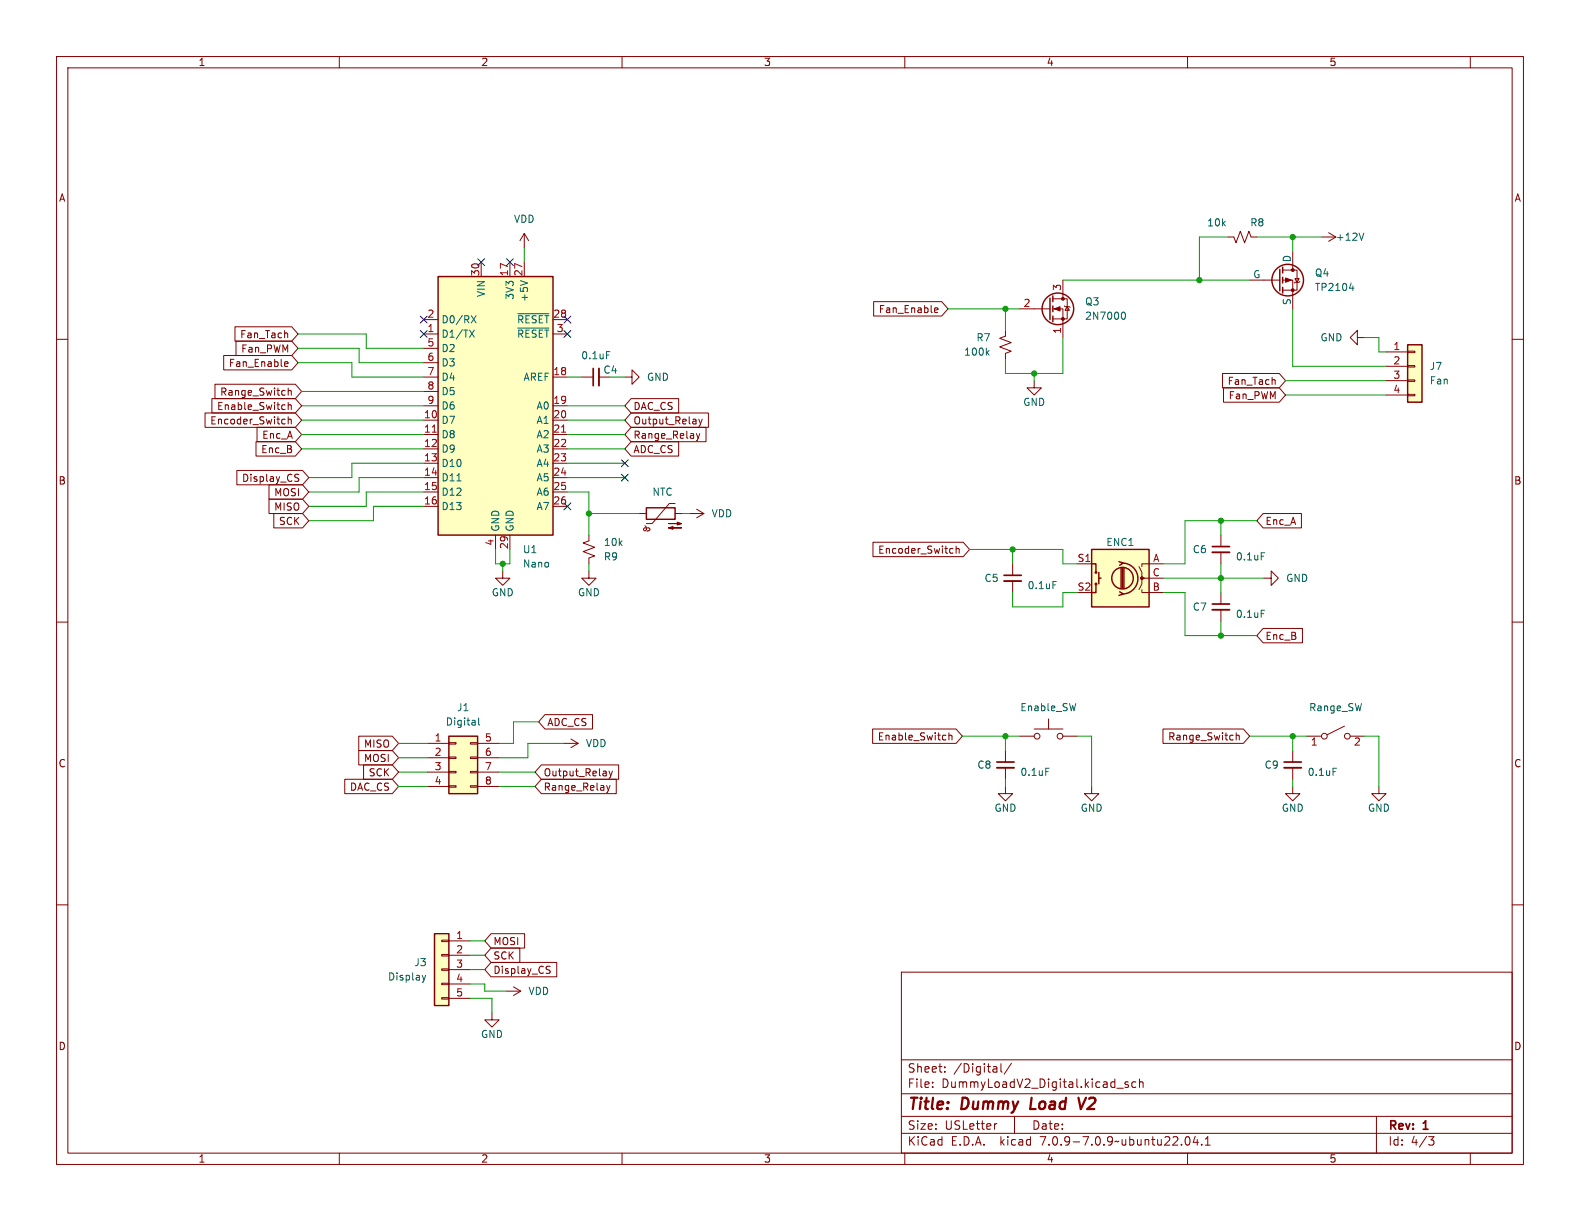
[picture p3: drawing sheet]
<svg xmlns="http://www.w3.org/2000/svg" width="279mm" height="216mm" viewBox="0 0 279 216" stroke-linecap="round" stroke-linejoin="round" font-family="sans-serif">
<g fill="none" stroke="#840000" stroke-width=".18">
<path d="M10 10h259.4v195.9h-259.4zM12 12h255.4v191.9h-255.4zM60 10v2M110 10v2M160 10v2M210 10v2M260 10v2M10 60h2M41.6 57.8h10l1.1 1.3-1.1 1.2h-10zM50.8 58.9l.1 .8M74.9 59.1h2.6M74.9 56.5h2.6"/>
<path d="M85.1 46.4v2.5M90.2 46.4v2.5M92.7 41.3l-.8 1.2M92.7 41.3v2.5M92.7 46.4v2.5M92.7 41.3l.8 1.2M97.8 59.1h2.5M97.8 56.5h2.5M154.5 53.3h12l1.1 1.3-1.1 1.3h-12zM165.3 55.2h.5M165.3 54.5l.4-.1 .2 .3-.6 .2M177.8 58.4v1l-1 .4 2 .8-2 .7 2 .8-1 .4v1"/>
<path d="M180.3 54.6h5.4M186.2 54.6h1.8v5.1M186.2 52.8h2.5v3.6h-2.5M188 49.5v3.3M188.2 54.1l.1 .1h.8l.1 .2M188.7 54.2l.4 .7h-.8zM217.2 41.9h1l.4 1 .7-2 .8 2 .8-2 .3 1h1M221 49.5h5.3M226.8 49.5h1.8v5.1M226.8 47.8h2.6v3.5h-2.6M228.6 44.5v3.3M229 49.3h.7l-.3 .6z"/>
<path d="M229.9 49.8l-.2 .1h-.7l-.1 .1M233.7 41.9h2.5M234.9 41.1l1.3 .8M236.2 41.9l-1.3 .8M240 59.7v-1.3l-1.2 1.3 1.2 1.3v-1.3h1.3M267.4 60h2M36.3 73h15.9l1.1 1.3-1.1 1.3h-15.9zM37.5 70.5h14.7l1.1 1.3-1.1 1.2h-14.7zM38 67.9h14.2l1.1 1.3-1.1 1.3h-14.2zM39.6 62.9h12l1.1 1.2-1.1 1.3h-12zM41.7 60.3h9.9l1.1 1.3-1.1 1.3h-9.9zM45.3 78.1h6.9l1.1 1.3-1.1 1.2h-6.9z"/>
<path d="M45.5 75.6h6.7l1.1 1.2-1.1 1.3h-6.7zM50.3 74.1l.1 .1M50.4 64.7h.5M50.4 64h.4l.1 .3-.6 .1M50.4 74.9l-.1 .1M51 68.6v1.3M51 71.2v1.2M51 73.7v1.3M51 69.2l.1-.2 .3 .1 .1 .8M51 71.7l.1-.1h.3l.1 .8M51 74.2l.1-.1 .3 .1 .1 .8M74.9 66.7h2.6"/>
<path d="M74.9 74.3h2.6M74.9 76.8h2.6M74.9 79.4h2.6M74.9 71.8h2.6M74.9 61.6h2.6M74.9 64.1h2.6M74.9 69.2h2.6M97.8 66.7h2.5M97.8 74.3h2.5M97.8 76.8h2.5M97.8 79.4h2.5M97.8 71.8h2.5"/>
<path d="M102.9 66.7h2M105.9 66.7h2M110.5 66.7h1.3v-1.3l1.2 1.3-1.2 1.2v-1.2M111.6 73h13.7v2.6h-13.7l-1.1-1.3zM111.6 70.5h8.4v2.5h-8.4l-1.1-1.2zM111.6 78.1h8.4v2.5h-8.4l-1.1-1.2zM111.6 75.6h13.2v2.5h-13.2l-1.1-1.3zM123.1 76.7l.3 .8M123.4 77.5l-.3 .4M123.6 74.1l.3 .9M123.8 76.7l-.4 .8M123.9 75l-.3 .4"/>
<path d="M124.2 74.1l-.3 .9M182.9 67.3v1.3h1.2l-1.2 1.3-1.3-1.3h1.3M216.2 66h10l1.1 1.3-1.1 1.3h-10zM216.4 68.6h9.8l1.1 1.3-1.1 1.2h-9.8zM225.4 67.2l.1 .8M245.1 62.2h3.8M245.1 64.8h3.8M245.1 67.3h3.8M245.1 69.9h3.8M248.9 69.7h1.3v.3h-1.3zM248.9 67.2h1.3v.2h-1.3zM248.9 64.6h1.3v.3h-1.3z"/>
<path d="M248.9 62.1h1.3v.3h-1.3zM41.9 83.2h11.6l1.1 1.3-1.1 1.2h-11.6zM47.6 88.3h5.9l1.1 1.2-1.1 1.3h-5.9zM47.6 85.7h5.9l1.1 1.3-1.1 1.3h-5.9zM48.4 90.8h5.1l1.1 1.3-1.1 1.2h-5.1zM52.4 84.5l.3 .1 .1 .3-.2 .2h-.3M52.4 83.9h.4M74.9 81.9h2.6M74.9 84.5h2.6M74.9 87h2.6M74.9 89.5h2.6M87.6 94.6v2.6"/>
<path d="M90.2 94.6v2.6M97.8 81.9h2.5M97.8 84.5h2.5M97.8 87h2.5M97.8 89.5h2.5M104.1 94.6v1l-1 .4 2.1 .8-2.1 .7 2.1 .8-1.1 .4v1M113 90.8h1.3M114 93l.3 .2v.3l-.1 .3h-.3l-.1-.2 .2-.2 .7-.1 .2 .2v.3l-.5 .2M119.4 89h-1l-3.1 3.6h-1M119.4 90.8h1.2M121.9 90.8h2.6M123.2 90l1.3 .8"/>
<path d="M124.5 90.8l-1.3 .8M154.4 95.9h15.9l1.1 1.3-1.1 1.2h-15.9zM168.4 97h.1M168.5 97.8h-.1M169.1 96.6v1.2M169.1 97.1l.2-.1h.3v.8M179.1 99.7v2M190.5 99.7h2.5M205.7 99.7h-3.8v.5M215.9 94.6v2M215.9 97.7v2M223.4 90.8h6.7v2.5h-6.7l-1.2-1.2z"/>
<path d="M10 110h2M88.9 101v1.2h1.3l-1.3 1.3-1.3-1.3h1.3M104.1 101v1.2h1.3l-1.3 1.3-1.2-1.3h1.2M179.1 102.7v2.1M201.4 100.2l.5 1v1h.5M201.9 104.3v.5h3.8M205.7 102.2h-3.8v1.1l-.5 1M215.9 104.8v2M215.9 107.8v2.1M223.4 111.1h6.9v2.6h-6.9l-1.2-1.3zM223.5 102.2h1.3v-1.2l1.3 1.2-1.3 1.3v-1.3M267.4 110h2"/>
<path d="M61 137.8h8.4l1.1 1.3-1.1 1.2h-8.4zM63.4 130.2h6l1.1 1.2-1.1 1.3h-6zM63.4 132.7h6l1.1 1.3-1.1 1.3h-6zM64.3 135.3h5.1l1.1 1.2-1.1 1.3h-5.1zM75.6 131.4h3.8M75.6 134h3.8M75.6 136.5h3.8M75.6 139.1h3.8M79.4 138.9h1.2v.3h-1.2zM79.4 136.4h1.2v.3h-1.2zM79.4 133.9h1.2v.2h-1.2zM79.4 131.3h1.2v.3h-1.2z"/>
<path d="M83.2 138.9h1.3v.3h-1.3zM83.2 136.4h1.3v.3h-1.3zM83.2 133.9h1.3v.2h-1.3zM83.2 131.3h1.3v.3h-1.3zM84.5 131.4h3.8M84.5 134h3.8M84.5 136.5h3.8M84.5 139.1h3.8M95.7 137.8h13.3v2.5h-13.3l-1.1-1.2zM95.7 135.3h13.7v2.5h-13.7l-1.1-1.3zM96.4 126.4h8.4v2.5h-8.4l-1.2-1.3zM99.7 131.4h2.5"/>
<path d="M101 130.7l1.2 .7M102.2 131.4l-1.2 .8M107.3 138.9l.3 .8M107.6 139.7l-.3 .5M107.7 136.3l.3 .9M107.9 138.9l-.3 .8M108 137.2l-.3 .4M108.3 136.3l-.3 .9M154.3 128.9h14.8l1.1 1.3-1.1 1.2h-14.8zM167.8 130.1l.2-.1 .3 .1v.7M167.8 129.6v1.2M177.8 139.1v1.2h1.3l-1.3 1.3-1.3-1.3h1.3"/>
<path d="M177.8 132.7v2M177.8 135.8v2M180.3 130.2h2.6M182.9 128.9h5.1M185.4 127.1v1.8M188 130.2h2.5M193 139.1v1.2h1.3l-1.3 1.3-1.2-1.3h1.2M205.7 128.9h14.2l1.1 1.3-1.1 1.2h-14.2zM218.6 129.6v1.2M218.6 130.1l.2-.1 .3 .1v.7M228.6 139.1v1.2h1.3l-1.3 1.3-1.3-1.3h1.3M228.6 132.7v2"/>
<path d="M228.6 135.8v2M231.1 130.2h2.6M237.7 128.4l-3 1.5M238.8 130.2h2.5M243.8 139.1v1.2h1.3l-1.3 1.3-1.2-1.3h1.2M10 160h2M267.4 160h2M78.1 176.4h1.3v.3h-1.3zM78.1 173.9h1.3v.2h-1.3zM78.1 171.3h1.3v.3h-1.3zM78.1 168.8h1.3v.2h-1.3zM78.1 166.2h1.3v.3h-1.3z"/>
<path d="M79.4 166.4h3.8M79.4 168.9h3.8M79.4 171.5h3.8M79.4 174h3.8M79.4 176.5h3.8M86.8 165.1h6v2.5h-6l-1.1-1.2zM86.8 170.2h11.7v2.5h-11.7l-1.1-1.2zM86.8 167.6h5.1v2.6h-5.1l-1.1-1.3zM87 179.1v1.2h1.3l-1.3 1.3-1.3-1.3h1.3M89.5 175.3h2.6M90.8 174.5l1.3 .8M92.1 175.3l-1.3 .7"/>
<path d="M96.8 171.5l.4 .1 .1 .3-.2 .2h-.4M96.8 170.9h.5M159.4 171.9h108v32h-108zM159.4 197.4h108M159.4 193.4h108M159.4 187.4h108M164.9 192.1v.2M164.9 191.4v.1M167.1 189.4v.2M167.1 188.7v.1M176.3 198.7l-.3 .1M177 188.1v1.3l.2 .2"/>
<path d="M178.9 188l-1.3 1.9M179.4 197.4v3M197.5 192.4h1.1M199.5 191.4l-.4-.1-.2 .2 .1 .2 .5 .2v.3h-.6M200.9 191.4l-.5-.1-.3 .3v.4l.2 .2h.6M201.5 191.4l.2-.1 .4 .1v.9M201.5 190.8v1.5M243.4 197.4v6.5M60 203.9v2M110 203.9v2M159.4 200.4h108M160 203.9v2"/>
<path d="M209.7 201.1l.2-.1a.81 .81 0 0 1 .6 .6 .81 .81 0 0 1-.3 .8l-.1 .1a.81 .81 0 0 1-.4-1.4zM210 203.9v2M211.4 200.9l-.4 1.1h.9M211.7 201.5v1M212.5 202.3v.2M213.1 202.5h.9M213.1 201.4l.5-.4v1.5M252.6 201h1l-.5 .6 .4 .1 .1 .5-.3 .3h-.4M260 203.9v2"/>
<circle cx="183.4" cy="130.2" r=".51"/>
<circle cx="187.5" cy="130.2" r=".51"/>
<circle cx="234.2" cy="130.2" r=".51"/>
<circle cx="238.3" cy="130.2" r=".51"/>
</g>
<path d="M182.4 194.1l-.2 2h.9M190.7 194.1l.4 2 .9-2" fill="none" stroke="#840000" stroke-width=".4"/>
<g fill="none" stroke="#006464" stroke-width=".18">
<path d="M83 58.4l.9 1.2M83.3 55.8l.9 1.3M83.9 58.4l-.9 1.2M84.2 55.8l-.9 1.3M91.6 55.5h5.5M91.6 58h5.5M92 49.6l1.3 .4M198.5 55.3l.1-.1a.68 .68 0 0 1 .4 .6 .68 .68 0 0 1-.4 .7l-.1-.1M238.6 51h.8M239.2 50.5v.9M241.2 41.2l-.4 1.3M107.3 62.2h.6"/>
<path d="M174.5 62.3l.4 .5M174.9 62l-.5 .4M80.8 85h.7M223 97.7h.6M186.2 102.8h.6M223 107.9h.6M84.6 126.9v1.1l.2 .2M184.9 135.8h.6M235.7 135.8h.6M74.7 172.5l.3 .8M75 173.3l-.2 .3M75.3 172.5l-.3 .8"/>
</g>
<path d="M105.9 65.2v3M214.4 97.7h3M177.5 102.7h3.1M214.4 107.8h3M176.3 135.8h3M227.1 135.8h3" fill="none" stroke="#840000" stroke-width=".33"/>
<path d="M104.9 65.2v3M214.4 96.6h3M177.5 101.7h3.1M214.4 106.8h3M176.3 134.7h3M227.1 134.7h3" fill="none" stroke="#840000" stroke-width=".3"/>
<g fill="none" stroke="#840000" stroke-width=".25">
<path d="M77.5 48.9h20.3v45.7h-20.3zM185.7 52.7v3.8M186.2 52.3v1M186.2 54.1v1M186.2 55.9v1M226.3 47.6v3.8M226.8 47.2v1.1M226.8 49v1M226.8 50.8v1M248.9 61h2.6v10.1h-2.6zM114.3 89.8h5.1v2h-5.1zM193 97.2h10.2v10.1h-10.2z"/>
<path d="M193 99.7h.8v1.5M197.9 99.3l.7 .3-.6 .3M198.5 99.6a2.73 2.73 0 0 1 2.7 2.7 2.73 2.73 0 0 1-2.7 2.7M193.8 103.3v1.5h-.8M194.3 102.2h.4M194.3 101.2v2.1M198 104.6l.6 .4-.7 .3M198.2 100.5v3.5M198.5 100.5v3.5M198.8 100.5v3.5M79.4 130.2h5.1v10.1h-5.1zM76.8 165.1h2.6v12.7h-2.6z"/>
<circle cx="187.1" cy="54.6" r="2.79"/>
<circle cx="227.7" cy="49.5" r="2.79"/>
<circle cx="193.8" cy="103.3" r=".13"/>
<circle cx="193.8" cy="101.2" r=".13"/>
<circle cx="198.5" cy="102.2" r="1.9"/>
</g>
<g fill="#840000" stroke="#840000" stroke-width=".18">
<path d="M186.4 54.6l1.1-.4v.8z"/>
<path d="M227.3 49.1l1 .4-1 .4z"/>
<path d="M118.2 93.3l.8-.2v.5l-.8-.3h2.3z"/>
<path d="M118.2 92.6h2.3l-.7 .2v-.5l.7 .3z"/>
<circle cx="188" cy="56.4" r=".25"/>
<circle cx="188" cy="52.8" r=".25"/>
<circle cx="228.6" cy="51.3" r=".25"/>
<circle cx="228.6" cy="47.8" r=".25"/>
<circle cx="201.9" cy="102.2" r=".25"/>
</g>
<g fill="#ffffc2" stroke="#ffffc2" stroke-width=".18">
<path d="M76.8 165.1h2.6v12.7h-2.6z"/>
<path d="M77.5 48.9h20.3v45.7h-20.3z"/>
<path d="M193 97.2h10.2v10.1h-10.2z"/>
<path d="M79.4 130.2h5.1v10.1h-5.1z"/>
<path d="M248.9 61h2.6v10.1h-2.6z"/>
</g>
<path d="M76.4 76.4h.8M99.3 76.4h.7" fill="none" stroke="#a90000" stroke-width=".18"/>
<g fill="none" stroke="#009600" stroke-width=".18">
<path d="M52.7 59.1h12.1v2.5h10.1M92.7 43.8v2.6M167.6 54.6h12.7M177.8 54.6v3.8M188 59.7v6.3h-10.2v-2.5M188 49.5h33M217.2 41.9h-5.1v7.6M222.2 41.9h11.5M228.6 54.6v10.2h16.5M228.6 41.9v2.6M241.3 59.7h2.5v2.5h1.3M52.7 61.6h10.8v2.5h11.4"/>
<path d="M52.7 64.1h9.5v2.6h12.7M53.3 74.3h21.6M53.3 76.8h21.6M53.3 69.2h21.6M53.3 79.4h21.6M53.3 71.8h21.6M100.3 74.3h10.2M100.3 76.8h10.2M100.3 79.4h10.2M100.3 71.8h10.2M100.3 66.7h2.6M107.9 66.7h2.6"/>
<path d="M182.9 66v1.3M227.3 69.9h17.8M227.3 67.3h17.8M74.9 81.9h-12.7v2.6h-7.6M74.9 84.5h-11.4v2.5h-8.9M74.9 87h-10.1v2.5h-10.2M74.9 89.5h-8.9v2.6h-11.4M87.6 97.2v2.5h2.6v-2.5M88.9 99.7v1.3M100.3 84.5h10.2M100.3 87h3.8v7.6M100.3 81.9h10.2"/>
<path d="M104.1 90.8h8.9M104.1 99.7v1.3M120.6 90.8h1.3M171.4 97.2h16.6v2.5h2.5M179.1 97.2v2.5M215.9 92.1v2.5M215.9 99.7v5.1M222.2 92.1h-12.7v7.6h-3.8M179.1 104.8v2.5h8.9v-2.5h2.5M205.7 102.2h17.8M205.7 104.8h3.8v7.6h12.7M215.9 109.9v2.5"/>
<path d="M70.5 136.5h5.1M70.5 131.4h5.1M70.5 139.1h5.1M70.5 134h5.1M88.3 136.5h6.3M88.3 139.1h6.3M95.2 127.6h-4.4v3.8h-2.5M99.7 131.4h-6.4v2.6h-5M170.2 130.2h10.1M177.8 130.2v2.5M177.8 137.8v1.3M190.5 130.2h2.5v8.9"/>
<path d="M221 130.2h10.1M228.6 130.2v2.5M228.6 137.8v1.3M241.3 130.2h2.5v8.9M83.2 168.9h2.5M83.2 174h2.5v1.3h3.8M83.2 176.5h3.8v2.6M83.2 171.5h2.5M83.2 166.4h2.5"/>
</g>
<g fill="none" stroke="#000084" stroke-width=".18">
<path d="M74.3 58.4l1.2 1.3M74.3 55.9l1.2 1.2M75.5 58.4l-1.2 1.3M75.5 55.9l-1.2 1.2M84.5 45.7l1.2 1.3M85.7 45.7l-1.2 1.3M89.6 45.7l1.2 1.3M90.8 45.7l-1.2 1.3M99.7 58.4l1.2 1.3M99.7 55.9l1.2 1.2M100.9 58.4l-1.2 1.3M100.9 55.9l-1.2 1.2"/>
<path d="M99.7 88.9l1.2 1.2M100.9 88.9l-1.2 1.2M109.9 83.8l1.2 1.3M109.9 81.3l1.2 1.2M111.1 83.8l-1.2 1.3M111.1 81.3l-1.2 1.2"/>
</g>
<g fill="#009600" stroke="#009600" stroke-width=".18">
<circle cx="179.1" cy="97.2" r=".46"/>
<circle cx="182.9" cy="66" r=".46"/>
<circle cx="177.8" cy="54.6" r=".46"/>
<circle cx="177.8" cy="130.2" r=".46"/>
<circle cx="88.9" cy="99.7" r=".46"/>
<circle cx="104.1" cy="90.8" r=".46"/>
<circle cx="215.9" cy="92.1" r=".46"/>
<circle cx="212.1" cy="49.5" r=".46"/>
<circle cx="228.6" cy="41.9" r=".46"/>
<circle cx="215.9" cy="112.4" r=".46"/>
<circle cx="228.6" cy="130.2" r=".46"/>
<circle cx="215.9" cy="102.2" r=".46"/>
</g>
<g font-size="2.8" fill="#840000">
<text x="160.4" y="196.8">Title:</text>
<text x="170.1" y="196.8">Dummy</text>
<text x="183" y="196.8">Load</text>
<text x="192.4" y="196.8">V2</text>
</g>
<g font-size="2.1" fill="#840000">
<text x="160.4" y="189.9">Sheet:</text>
<text x="168.6" y="189.9">/Digital/</text>
<text x="160.4" y="192.6">File:</text>
<text x="166.5" y="192.6">DummyLoadV2_Digital.kicad_sch</text>
<text x="160.4" y="202.8">KiCad</text>
<text x="160.4" y="200">Size:</text>
<text x="167.1" y="200">USLetter</text>
<text x="168.1" y="202.8">E.D.A.</text>
<text x="177" y="202.8">kicad</text>
<text x="182.4" y="200">Date:</text>
<text x="184.2" y="202.8">7.0.9-7.0.9~ubuntu22.04.1</text>
<text x="245.4" y="200.2">Rev:</text>
<text x="245.4" y="202.8">Id:</text>
<text x="249.5" y="202.8">4/3</text>
<text x="251.8" y="200.2">1</text>
</g>
<g font-size="1.8" fill="#840000">
<text x="35" y="11.9">1</text>
<text x="85" y="11.9">2</text>
<text x="135" y="11.9">3</text>
<text x="185" y="11.9">4</text>
<text x="235" y="11.9">5</text>
<text x="10.3" y="35.9">A</text>
<text x="267.7" y="35.9">A</text>
<text x="155.3" y="55.6">Fan_Enable</text>
<text x="40.4" y="65.1">Fan_Enable</text>
<text x="42.4" y="60">Fan_Tach</text>
<text x="42.5" y="62.5">Fan_PWM</text>
<text x="38.8" y="70.2">Range_Switch</text>
<text x="217" y="68.3">Fan_Tach</text>
<text x="217.2" y="70.8">Fan_PWM</text>
<text x="37.1" y="75.2">Encoder_Switch</text>
<text x="38.3" y="72.7">Enable_Switch</text>
<text x="46.3" y="77.8">Enc_A</text>
<text x="111.9" y="75.2">Output_Relay</text>
<text x="111.9" y="72.7">DAC_CS</text>
<text x="111.9" y="77.8">Range_Relay</text>
<text x="46.1" y="80.3">Enc_B</text>
<text x="111.9" y="80.3">ADC_CS</text>
<text x="10.3" y="85.9">B</text>
<text x="42.7" y="85.4">Display_CS</text>
<text x="48.4" y="87.9">MOSI</text>
<text x="267.7" y="85.9">B</text>
<text x="48.4" y="90.5">MISO</text>
<text x="49.2" y="93">SCK</text>
<text x="223.7" y="93">Enc_A</text>
<text x="155.2" y="98.1">Encoder_Switch</text>
<text x="223.7" y="113.3">Enc_B</text>
<text x="96.7" y="128.6">ADC_CS</text>
<text x="155.1" y="131.1">Enable_Switch</text>
<text x="206.5" y="131.1">Range_Switch</text>
<text x="10.3" y="135.9">C</text>
<text x="64.3" y="132.4">MISO</text>
<text x="64.3" y="134.9">MOSI</text>
<text x="65.1" y="137.5">SCK</text>
<text x="96" y="137.5">Output_Relay</text>
<text x="267.7" y="135.9">C</text>
<text x="61.8" y="140">DAC_CS</text>
<text x="96" y="140">Range_Relay</text>
<text x="87.2" y="167.3">MOSI</text>
<text x="87.2" y="172.4">Display_CS</text>
<text x="87.2" y="169.9">SCK</text>
<text x="10.3" y="185.9">D</text>
<text x="267.7" y="185.9">D</text>
<text x="35" y="205.8">1</text>
<text x="85" y="205.8">2</text>
<text x="135" y="205.8">3</text>
<text x="185" y="205.8">4</text>
<text x="235" y="205.8">5</text>
</g>
<g font-size="1.8" fill="#006464">
<text x="90.8" y="39.6">VDD</text>
<text x="213.4" y="40.2">10k</text>
<text x="221" y="40.2">R8</text>
<text x="228.3" y="46.5" transform="rotate(-90 228.3 46.5)">D</text>
<text x="236.1" y="42.8">+12V</text>
<text x="86" y="52.6" transform="rotate(-90 86 52.6)">VIN</text>
<text x="91" y="53.1" transform="rotate(-90 91 53.1)">3V3</text>
<text x="93.6" y="53.5" transform="rotate(-90 93.6 53.5)">+5V</text>
<text x="221.5" y="49.3">G</text>
<text x="232.4" y="49.1">Q4</text>
<text x="232.4" y="51.7">TP2104</text>
<text x="78" y="59.9">D1/TX</text>
<text x="78" y="57.4">D0/RX</text>
<text x="91.3" y="57.4">~{RESET}</text>
<text x="91.3" y="59.9">~{RESET}</text>
<text x="191.8" y="54.2">Q3</text>
<text x="191.8" y="56.7">2N7000</text>
<text x="228.3" y="54" transform="rotate(-90 228.3 54)">S</text>
<text x="78" y="62.5">D2</text>
<text x="78" y="65">D3</text>
<text x="102.7" y="63.7">0.1uF</text>
<text x="170.4" y="63.1">100k</text>
<text x="172.6" y="60.6">R7</text>
<text x="233.4" y="60.6">GND</text>
<text x="252.7" y="65.6">J7</text>
<text x="78" y="67.5">D4</text>
<text x="78" y="70.1">D5</text>
<text x="92.5" y="67.5">AREF</text>
<text x="106.6" y="66.3">C4</text>
<text x="114.3" y="67.5">GND</text>
<text x="180.8" y="72">GND</text>
<text x="252.7" y="68.2">Fan</text>
<text x="78" y="75.2">D7</text>
<text x="78" y="77.7">D8</text>
<text x="78" y="72.6">D6</text>
<text x="94.8" y="72.6">A0</text>
<text x="94.8" y="75.2">A1</text>
<text x="94.8" y="77.7">A2</text>
<text x="78" y="80.2">D9</text>
<text x="78" y="82.8">D10</text>
<text x="94.8" y="80.2">A3</text>
<text x="94.8" y="82.8">A4</text>
<text x="78" y="85.3">D11</text>
<text x="78" y="87.9">D12</text>
<text x="94.8" y="85.3">A5</text>
<text x="94.8" y="87.9">A6</text>
<text x="115.3" y="87.9">NTC</text>
<text x="78" y="90.4">D13</text>
<text x="88.5" y="94.1" transform="rotate(-90 88.5 94.1)">GND</text>
<text x="91" y="94.1" transform="rotate(-90 91 94.1)">GND</text>
<text x="94.8" y="90.4">A7</text>
<text x="125.7" y="91.7">VDD</text>
<text x="92.4" y="98">U1</text>
<text x="92.4" y="100.6">Nano</text>
<text x="106.7" y="99.3">R9</text>
<text x="106.7" y="96.7">10k</text>
<text x="195.5" y="96.7">ENC1</text>
<text x="210.8" y="98">C6</text>
<text x="218.4" y="99.3">0.1uF</text>
<text x="86.9" y="105.6">GND</text>
<text x="102.1" y="105.6">GND</text>
<text x="174" y="103.1">C5</text>
<text x="181.6" y="104.4">0.1uF</text>
<text x="227.3" y="103.1">GND</text>
<text x="210.8" y="108.2">C7</text>
<text x="218.4" y="109.5">0.1uF</text>
<text x="80.7" y="126">J1</text>
<text x="180.3" y="126">Enable_SW</text>
<text x="231.4" y="126">Range_SW</text>
<text x="78.7" y="128.5">Digital</text>
<text x="103.5" y="132.3">VDD</text>
<text x="172.7" y="136.1">C8</text>
<text x="180.3" y="137.4">0.1uF</text>
<text x="223.5" y="136.1">C9</text>
<text x="231.1" y="137.4">0.1uF</text>
<text x="175.8" y="143.7">GND</text>
<text x="191" y="143.7">GND</text>
<text x="226.6" y="143.7">GND</text>
<text x="241.8" y="143.7">GND</text>
<text x="68.5" y="173.6">Display</text>
<text x="73.2" y="171">J3</text>
<text x="93.4" y="176.1">VDD</text>
<text x="85" y="183.7">GND</text>
</g>
<g font-size="1.8" fill="#a90000">
<text x="84.8" y="48.9" transform="rotate(-90 84.8 48.9)">30</text>
<text x="89.9" y="48.9" transform="rotate(-90 89.9 48.9)">17</text>
<text x="92.5" y="48.9" transform="rotate(-90 92.5 48.9)">27</text>
<text x="187.7" y="51.5" transform="rotate(-90 187.7 51.5)">3</text>
<text x="75.5" y="58.8">1</text>
<text x="75.5" y="56.3">2</text>
<text x="97.7" y="56.3">28</text>
<text x="98.4" y="58.8">3</text>
<text x="180.9" y="54.4">2</text>
<text x="187.7" y="59.1" transform="rotate(-90 187.7 59.1)">1</text>
<text x="75.5" y="61.3">5</text>
<text x="75.5" y="63.9">6</text>
<text x="246.3" y="62">1</text>
<text x="246.3" y="64.5">2</text>
<text x="75.5" y="66.4">7</text>
<text x="75.5" y="69">8</text>
<text x="75.5" y="71.5">9</text>
<text x="97.7" y="66.4">18</text>
<text x="97.7" y="71.5">19</text>
<text x="246.3" y="67.1">3</text>
<text x="246.3" y="69.6">4</text>
<text x="74.9" y="74">10</text>
<text x="74.9" y="76.6">11</text>
<text x="97.7" y="74">20</text>
<text x="97.7" y="76.6">21</text>
<text x="74.9" y="79.1">12</text>
<text x="74.9" y="81.7">13</text>
<text x="97.7" y="79.1">22</text>
<text x="97.7" y="81.7">23</text>
<text x="74.9" y="84.2">14</text>
<text x="74.9" y="86.7">15</text>
<text x="74.9" y="89.3">16</text>
<text x="97.7" y="84.2">24</text>
<text x="97.7" y="86.7">25</text>
<text x="97.7" y="89.3">26</text>
<text x="87.4" y="96.6" transform="rotate(-90 87.4 96.6)">4</text>
<text x="89.9" y="97.2" transform="rotate(-90 89.9 97.2)">29</text>
<text x="190.5" y="99.4">S1</text>
<text x="203.7" y="102">C</text>
<text x="203.8" y="99.4">A</text>
<text x="190.5" y="104.5">S2</text>
<text x="203.7" y="104.5">B</text>
<text x="76.8" y="131.2">1</text>
<text x="85.7" y="131.2">5</text>
<text x="76.8" y="133.7">2</text>
<text x="76.8" y="136.3">3</text>
<text x="85.7" y="133.7">6</text>
<text x="85.7" y="136.3">7</text>
<text x="231.7" y="132.2">1</text>
<text x="239.3" y="132.2">2</text>
<text x="76.8" y="138.8">4</text>
<text x="85.7" y="138.8">8</text>
<text x="80.6" y="166.1">1</text>
<text x="80.6" y="168.7">2</text>
<text x="80.6" y="171.2">3</text>
<text x="80.6" y="173.7">4</text>
<text x="80.6" y="176.3">5</text>
</g>
</svg>
